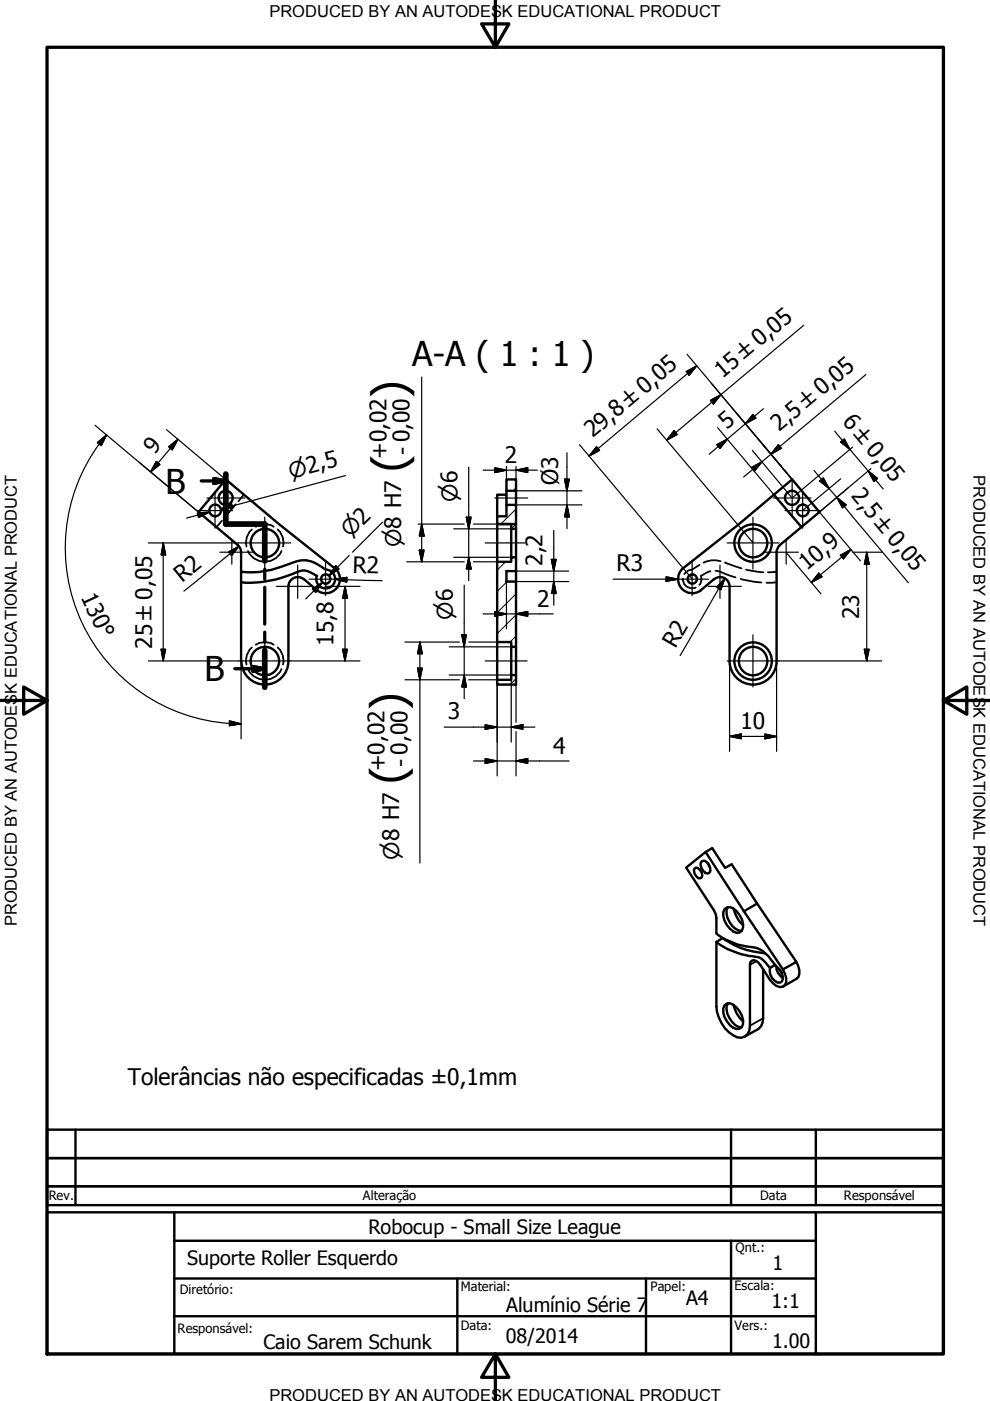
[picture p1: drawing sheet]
<svg xmlns="http://www.w3.org/2000/svg" width="210mm" height="297mm" viewBox="0 0 210 297" stroke-linecap="round" stroke-linejoin="round" font-family="sans-serif">
<!-- layer: Visible (ISO) -->
<g fill="none" stroke="#000" stroke-width=".51">
<path d="M50.4 115.6l.6 .8 .1 .7v23M50.4 115.6l-8.3-7 5.8-7 11.5 9.7 11.7 9.3M105.4 111.1h3v1h1M105.4 111.1v8M107.4 107h2v4.1h-4v-1.6h2zM107.4 101.6h2v2.5h-2zM107.4 104.9h-2v4.6M107.4 104.1v2.9M108.4 112.1v6.1M109.4 104.1v2.9M109.4 111.1v7.1M164.1 104.9l3.9-3.3 5.7 7-3.8 3.1"/>
<path d="M164.1 104.9l-7.6 6.4-11.8 9.3M164.1 104.9l5.8 6.8M165.4 115.6l-.5 .5-.2 1v23a5 5 0 0 1-5 5 5 5 0 0 1-5-4.9v-15.9M169.9 111.7l-4.5 3.9M61.2 124.3v15.9a5 5 0 0 1-5 4.9 5 5 0 0 1-5-4.9M61.2 124.4a2 2 0 0 1 1.1-1.9 2 2 0 0 1 2.1 .3l2.8 2.3M67.2 122.1l-1.7-.9a2.73 2.73 0 0 0-2.6 .1 23.7 23.7 0 0 1-11.5 2.2l-.3-.1M69 120.8l-.8-.6a6 6 0 0 0-6.2-.9 21.8 21.8 0 0 1-9.5 2l-1.4-.1M69.1 120.8a2 2 0 0 1 1.9 2.2 2 2 0 0 1-2.4 1.7 2 2 0 0 1-1.4-2.6M71.1 120.5a3 3 0 0 1 .3 4.2 3 3 0 0 1-4.2 .4M105.4 136.1v8M108.4 137.1v6"/>
<path d="M109.4 121.1v-2.9h-1v.9h-3v17h3v1h1v-13.8M109.4 121.1h-2v2.2h2M109.4 121.1v2.2M109.4 137.1v6M144.8 120.5a3 3 0 0 0-.3 4.2 3 3 0 0 0 4.1 .4M154.7 124.4a2 2 0 0 0-1.2-1.9 2 2 0 0 0-2.1 .3l-2.8 2.3M105.4 144.1h3v-1h1v2h-4zM147.3 184.1l.3-.2a1.7 1.7 0 0 1 1.2 2.1l-.3 .2a1.6 1.6 0 0 1-1.2-2.1zM148.6 182.9l.3-.4a1.69 1.69 0 0 1 1.7 2.1l-.2 .4-.3 .2a2.02 2.02 0 0 1-1.5-2.3zM149.6 180.6l1.4-.8 2.7 4.2 1.4-.8M150.1 183l.5 .9M151.9 199.7v13.7a7.8 7.8 0 0 0 4.4 6.5 2.15 2.15 0 0 0 2.7-2.4v-12.9l.1-.5 .3-.4a1.64 1.64 0 0 1 1.9 1l2 3.1a2.62 2.62 0 0 0 2.6 1.4 1.95 1.95 0 0 0 .5-2.7l-.4-1-8.3-12.3-8.1-12.6-4.1 3.3 5.9 9.1 .4 .9 .1 4a14 14 0 0 0 8.4 3.1 9.4 9.4 0 0 1 4.3 3.9 2.87 2.87 0 0 1 1.2 3.2l-.4 .2a2.38 2.38 0 0 1-2.2-2.4l.1-.7"/>
<path d="M153.3 198.9l-1.4 .8 .1 .1a15.3 15.3 0 0 0 7.6 2.9 3.6 3.6 0 0 1 3.2 1.9l.5 .6M153.4 198.9a16 16 0 0 0 8.7 3.2l.3 .1M153.6 192.8a1.63 1.63 0 0 1 2.5 .4 3.9 3.9 0 0 1 1.2 4.1l-.5 .4a2.76 2.76 0 0 1-2.7-1.6 3.2 3.2 0 0 1-.5-3.3zM154.4 192.3a2.97 2.97 0 0 0 .3 3.2 3 3 0 0 0 2.6 1.8M153.6 213.2l.5-.4a2.76 2.76 0 0 1 2.7 1.6 3.2 3.2 0 0 1 .5 3.3 1.63 1.63 0 0 1-2.6-.4 3.9 3.9 0 0 1-1.1-4.1zM154.4 212.7a2.97 2.97 0 0 0 .3 3.2 2.98 2.98 0 0 0 2.6 1.9M164.3 204.6l-1 .6M164.6 204.9a3 3 0 0 0 1.4 2.5M165.3 205.6l.5 .8"/>
<circle cx="45.6" cy="108.2" r="1.24"/>
<circle cx="47.8" cy="105.6" r="1.49"/>
<circle cx="56.2" cy="115.1" r="3"/>
<circle cx="159.7" cy="115.1" r="4"/>
<circle cx="159.7" cy="115.1" r="3"/>
<circle cx="167.9" cy="105.6" r="1.49"/>
<circle cx="170.2" cy="108.2" r="1.24"/>
<circle cx="69.1" cy="122.8" r=".98"/>
<circle cx="146.8" cy="122.8" r=".98"/>
<circle cx="56.2" cy="140.2" r="3"/>
<circle cx="159.7" cy="140.2" r="4"/>
<circle cx="159.7" cy="140.2" r="3"/>
</g>
<!-- layer: Hidden (ISO) -->
<g fill="none" stroke="#000" stroke-width=".38">
<path d="M47.1 110.4l-1.2 1.3M50 106.9l-2.4 2.8M51.7 104.9l-1.2 1.4M52.6 116.8a3.7 3.7 0 0 0 3 2.2M53.4 112.3a3.6 3.6 0 0 0-1.1 3.6M54.2 111.7a3.5 3.5 0 0 1 3.8 0M58.9 112.3a3.6 3.6 0 0 1 1.1 3.6M59.7 116.8a3.7 3.7 0 0 1-3.1 2.2M148.3 119.7l-1.6 1.1-.8 .2-.8 .7M152.8 119a4.8 4.8 0 0 0-3.6 .3M153.7 119.2l3.5 1.3M53.4 137.3a3.6 3.6 0 0 0-1.1 3.6"/>
<path d="M54.2 136.7a3.5 3.5 0 0 1 3.8 0M58.9 137.3a3.6 3.6 0 0 1 1.1 3.6M144.8 122.7a1.95 1.95 0 0 0 2.7 1.9M150.6 121.1l-1.9 1v.8l-.2 .8-.2 .3M151.7 121l4.3 1.4M157 122.7l3 .7 1.4 .1M158.2 120.8l3.7 .5M164.7 123.4l-.1 .1-2.1 .1M164.7 121.2l-1.9 .1M52.6 141.8a3.7 3.7 0 0 0 3 2.3M59.7 141.8a3.7 3.7 0 0 1-3.1 2.3"/>
</g>
<!-- layer: Visible Narrow (ISO) -->
<path d="M160.4 203.8l-1.4 .8M161.8 215.9l-2.8 1.6" fill="none" stroke="#000" stroke-width=".38"/>
<path d="M155.1 183.2l5.4 8.4M155.5 192.6a7 7 0 0 0 2 3.5M157.7 193.2l2.8-1.6 8.3 12.3-2.8 1.6M155.5 213a6.8 6.8 0 0 0 2 3.6M161.8 205.5v10.4l-.1 .9-.3 .8-.6 .6-2.9 1.6M168.8 203.9a3.4 3.4 0 0 1 .5 3.2l-.4 .4-2.8 1.7" fill="none" stroke="#000" stroke-width=".51"/>
<!-- layer: Section Line (ISO) -->
<path d="M42.7 102h5.2M45.3 101.5l2.6 .5-2.6 .5zM47.9 100.5v10.6h8.2v7.8M56.1 120.7v2.1M56.1 124.5v7.8M56.1 134v2.2M56.1 137.9v7.8M49.8 141.8h6.3M53.7 141.3l2.4 .5-2.4 .5z" fill="none" stroke="#000" stroke-width=".7"/>
<path d="M47.9 100.5v10.6h8.2v7.8M56.1 137.9v7.8" fill="none" stroke="#000" stroke-width="1.2"/>
<path d="M45.3 102.5l2.6-.5zM45.3 101.5l2.6 .5-2.6 .5zM53.7 142.3l2.4-.5zM53.7 141.3l2.4 .5-2.4 .5z" fill="#000" stroke="#000" stroke-width=".7"/>
<!-- layer: Border (ISO) -->
<path d="M10 10h190v277.1h-190zM105 0v10l-2.9-4.9h5.8l-2.9 4.9M0 148.5h10l-5-2.8v5.7l5-2.9M200 148.5l5 2.9v-5.7l-5 2.8h10M105 287.1l2.9 4.9h-5.8l2.9-4.9v9.9" fill="none" stroke="#000" stroke-width=".7"/>
<!-- layer: Title (ISO) -->
<path d="M10 239.5h190v6h-190zM16 239.5v16M155 239.5v16M173 239.5v16M10 245.5h190v6h-190zM10 251.5h190v4h-190zM37 263.1h136M137 271.1v16" fill="none" stroke="#000" stroke-width=".51"/>
<!-- layer: Title (ANSI) -->
<path d="M10 257h190v30.1h-190zM37 257v30.1M173 257v30.1M37 279.1h136M37 271.1h136M97 271.1v16M155 263.1v24" fill="none" stroke="#000" stroke-width=".51"/>
<!-- layer: Hatch (ISO) -->
<path d="M107.2 119.1l-1.8 1.8M109.4 107.9l-3.2 3.2M109.4 103.4l-.6 .7M109.4 111.1l-1 1M107.5 123.3l-2.1 2.1M109.4 134.9l-1.3 1.2M109.4 130.4l-4 4M109.4 125.9l-4 4M109.4 143.9l-1.3 1.2" fill="none" stroke="#000" stroke-width=".21"/>
<!-- layer: Center Mark (ISO) -->
<g fill="none" stroke="#000" stroke-width=".25">
<path d="M41.8 108.3h7.5M43.9 105.6h8M45.6 104.5v7.5M46.6 117.1h7.1M47.9 101.6v8M49.1 114.6v5M50.6 115.1h11.1M56.1 109.7v10.9M63.1 119.8v7.1M69 119.2v7.1M146.7 119.2v7.1M152.7 119.8v7.1"/>
<path d="M154.2 115.1h11M159.6 109.7v10.9M162.2 117.1h7M164 105.6h8M166.4 108.3h7.5M166.7 114.6v5M168 101.6v8M170.2 104.5v7.5M56.1 134.6v11.1M58.6 124.3h7.1M65.5 122.8h7.1M143.3 122.8h6.9"/>
<path d="M150.2 124.3h7M159.6 134.6v11.1M50.6 140.1h11.1M154.2 140.1h11"/>
</g>
<!-- layer: Dimension (ISO) -->
<g fill="none" stroke="#000" stroke-width=".25">
<path d="M89.4 79.9v39.2M145.5 78.8l2.2-1.2-1.6 2zM145.7 75.1l22.2 26.5-6.5-7.8M147.7 77.6l-22.8 19.1M170.4 68.9l-29 24.4M183.6 79.4l-25.9 21.7M20.1 90.2l21.7 18.2-12.3-10.4M20.6 93.8l2-1.6-1.1 2.3zM22.6 92.2a37.3 37.3 0 0 0-5.8 38.6 37.3 37.3 0 0 0 31.8 22.6M33.1 97.8l.8 .7-2 1.6zM35.3 91.1l12.5 10.5M35.8 94.7l1.9-1.6-1.2 2.3z"/>
<path d="M37.7 93.1l-5.8 7M99.4 99v24.1M102.4 99.7h11.5M104.9 99.2l2.5 .5-2.5 .5zM107.4 98.9v2.7M109.4 99.7l2.5-.5v1zM109.4 98.9v2.7M120.2 96v16.1M122.9 94.3l23.8 28.4M126.5 94.7l.6 .8-2.2 1.2zM139.3 90.9l20.3 24.1M142.9 91.3l.7 .8-2.2 1.2z"/>
<path d="M150.6 84.9l2.2-1.2-1.5 1.9zM152 94.3l2.2-1.2-1.5 1.9zM152.1 90.7l12 14.2M159.3 99.1l2.2-1.2-1.5 2zM159.5 95.5l8.3 10M159.6 87.9l.7 .7-2.2 1.2zM161.9 86.7l-11.5 9.6M165 94.3l.7 .7-2.3 1.3zM172.6 99.7l20 23.9M177 91.4l10.3 12.3M178.2 93.7l.8-.6 1.2 2.2zM180.8 94.8l-12.7 10.7"/>
<path d="M184.1 99.9l2 1.6-.8 .6zM184.7 99.4l-11 9.2 8.7 10.3M31.4 115.1h17.6M34.6 115.1l.5 2.6h-.9zM34.6 115.1v25M41.8 108.8l2.6-.2-2.3 1.1zM44.4 108.6l-4.8 1.2M46.8 107.9l2.3-1.1 .2 .9zM48.5 117l2.2-1.2-1.6 2zM49.2 115.1h1.4M50.7 115.8l-11.7 9.5M71.2 119.9l.7 .7-2.1 1.4z"/>
<path d="M73.3 100.8l-26.5 7.1 2.4-.6M74 117.8l-4.2 4.2M81.1 110.7l-6.4 6.4M86.2 119.1h12.2M88.6 111.1h9.8M88.9 116.6h1l-.5 2.5zM89.4 111.1l.5 2.6h-1zM96.2 112.1h13.2M96.2 118.2h13.2M98.9 109.7h1l-.5 2.4zM99.4 118.2l.5 2.4h-1zM100.4 119.1h5"/>
<path d="M100.4 111.1h5M109.4 104.1h14M109.4 107h14M116.9 118.6h1l-.5 2.5zM117.4 112.4v15.9M119.7 101.6h1l-.5 2.5zM120.2 107l.5 2.6h-1zM166.8 117.2l7.3 8.7M169.2 117.1h.1M173.8 102l.8-.7 1.2 2.3zM177.4 105.5l2 1.5-.8 .7zM178.2 117.7l2.2-1.2-1.6 2z"/>
<path d="M178.2 101.5l-7.9 6.6M180.4 116.5l-8.4 7M180.8 117.1h6.1M183.8 117.1l.5 2.5h-1zM183.8 117.1v23M34.2 137.7h.9l-.5 2.4zM65.7 124.3h.4M66.2 124.9l2.1-1.4-1.4 2.1zM68.3 123.5l-3.5 3.5M68.9 124.3h.1M69.2 124.3h7.1M71.1 122.8l2.4-.4v1z"/>
<path d="M71.1 122.8l9.9 .3M72.6 137.7h1.1l-.5 2.4zM73.2 124.3l.5 2.6h-1.1zM73.2 124.3v15.8M85.9 136.1h11.5M89 136.1l.5 2.5h-1zM89 136.1v46.9M95.2 137.1h13.2M97.9 134.6h1l-.5 2.5zM98.4 124.1v24M99.4 136.1h6M102.4 130.2h14.9"/>
<path d="M104.9 129.7l2.5 .5-2.5 .5zM107.4 121.1h13.2M109.4 130.2l2.5-.5v1zM109.4 123.3v10M117.2 124.3l.2-1 .5 2.5h-.6M120.6 123.3h-13.2v10M130 122.8h13.8M141.2 122.3l2.6 .5-2.6 .4zM153.7 122.6l-.9 2.4-.8-.5zM153.7 122.6l-9.5 16.4M173.6 121.5l.7 .8-2.3 1.2zM183.3 137.7h1l-.5 2.4z"/>
<path d="M31.4 140.1h19.2M48.6 152.8l2.5 .7-2.5 .3zM48.6 153.3l2.5 .2M51.1 140.3v16.3M61.7 140.1h14.6M85.9 144.1h11.5M88.5 141.7h1l-.5 2.4zM94.2 154.2h19.2M95.2 143.1h13.2v14.2M98.4 143.1l.5 2.6h-1zM99.4 144.1h6v20.4M102.9 153.7l2.5 .5-2.5 .4z"/>
<path d="M108.4 154.2l2.5-.5v.9zM109.4 143.1v10M109.4 155.1v9.4M154.7 156.1l2.5-.5v1zM154.7 156.1h10M154.7 140.3v19M162.2 155.6l2.5 .5-2.5 .5zM164.7 140.3v19M165.2 140.1h21.7M100.4 161.3h20.2M102.9 160.8l2.5 .5-2.5 .5zM109.4 161.3l2.5-.5v1z"/>
</g>
<g fill="#000" stroke="#000" stroke-width=".25">
<path d="M147.7 77.6l-1.6 2zM145.5 78.8l2.2-1.2-1.6 2zM22.6 92.2l-1.1 2.3zM20.6 93.8l2-1.6-1.1 2.3zM33.1 97.8l-1.2 2.3zM33.1 97.8l.8 .7-2 1.6zM37.7 93.1l-1.2 2.3zM35.8 94.7l1.9-1.6-1.2 2.3zM109.4 99.7l2.5-.5zM109.4 99.7l2.5-.5v1zM126.5 94.7l-1.6 2zM126.5 94.7l.6 .8-2.2 1.2z"/>
<path d="M142.9 91.3l-1.5 2zM142.9 91.3l.7 .8-2.2 1.2zM152.8 83.7l-1.5 1.9zM150.6 84.9l2.2-1.2-1.5 1.9zM154.2 93.1l-1.5 1.9zM152 94.3l2.2-1.2-1.5 1.9zM159.6 87.9l-1.5 1.9zM159.6 87.9l.7 .7-2.2 1.2zM161.5 97.9l-1.5 2zM159.3 99.1l2.2-1.2-1.5 2zM165 94.3l-1.6 2zM165 94.3l.7 .7-2.3 1.3z"/>
<path d="M178.2 93.7l2 1.6zM178.2 93.7l.8-.6 1.2 2.2zM34.6 115.1l.5 2.6zM34.6 115.1l.5 2.6h-.9zM42.1 109.7l2.3-1.1zM41.8 108.8l2.6-.2-2.3 1.1zM50.7 115.8l-1.6 2zM48.5 117l2.2-1.2-1.6 2zM46.8 107.9l2.3-1.1zM46.8 107.9l2.3-1.1 .2 .9zM71.2 119.9l-1.4 2.1zM71.2 119.9l.7 .7-2.1 1.4z"/>
<path d="M88.9 116.6l.5 2.5zM88.9 116.6h1l-.5 2.5zM89.4 111.1l.5 2.6zM89.4 111.1l.5 2.6h-1zM98.9 109.7l.5 2.4zM98.9 109.7h1l-.5 2.4zM104.9 100.2l2.5-.5zM104.9 99.2l2.5 .5-2.5 .5zM116.9 118.6l.5 2.5zM116.9 118.6h1l-.5 2.5zM119.7 101.6l.5 2.5zM119.7 101.6h1l-.5 2.5z"/>
<path d="M120.2 107l.5 2.6zM120.2 107l.5 2.6h-1zM173.8 102l2 1.6zM173.8 102l.8-.7 1.2 2.3zM180.4 116.5l-1.6 2zM178.2 117.7l2.2-1.2-1.6 2zM177.4 105.5l2 1.5zM177.4 105.5l2 1.5-.8 .7zM183.8 117.1l.5 2.5zM183.8 117.1l.5 2.5h-1zM184.1 99.9l2 1.6zM184.1 99.9l2 1.6-.8 .6z"/>
<path d="M34.2 137.7l.4 2.4zM34.2 137.7h.9l-.5 2.4zM68.3 123.5l-1.4 2.1zM66.2 124.9l2.1-1.4-1.4 2.1zM72.6 137.7l.6 2.4zM72.6 137.7h1.1l-.5 2.4zM71.1 122.8l2.4-.4zM71.1 122.8l2.4-.4v1zM73.2 124.3l.5 2.6zM73.2 124.3l.5 2.6h-1.1zM89 136.1l.5 2.5zM89 136.1l.5 2.5h-1z"/>
<path d="M97.9 134.6l.5 2.5zM97.9 134.6h1l-.5 2.5zM99.4 118.2l.5 2.4zM99.4 118.2l.5 2.4h-1zM104.9 130.7l2.5-.5zM104.9 129.7l2.5 .5-2.5 .5zM109.4 130.2l2.5-.5zM109.4 130.2l2.5-.5v1zM117.4 123.3l.5 2.5zM117.4 123.3l.5 2.5h-1zM141.2 123.2l2.6-.4zM141.2 122.3l2.6 .5-2.6 .4z"/>
<path d="M153.7 122.6l-.9 2.4zM153.7 122.6l-.9 2.4-.8-.5zM173.6 121.5l-1.6 2zM173.6 121.5l.7 .8-2.3 1.2zM183.3 137.7l.5 2.4zM183.3 137.7h1l-.5 2.4zM48.6 153.8l2.5-.3zM48.6 152.8l2.5 .7-2.5 .3zM88.5 141.7l.5 2.4zM88.5 141.7h1l-.5 2.4zM98.4 143.1l.5 2.6zM98.4 143.1l.5 2.6h-1z"/>
<path d="M102.9 154.6l2.5-.4zM102.9 153.7l2.5 .5-2.5 .4zM108.4 154.2l2.5-.5zM108.4 154.2l2.5-.5v.9zM154.7 156.1l2.5-.5zM154.7 156.1l2.5-.5v1zM162.2 156.6l2.5-.5zM162.2 155.6l2.5 .5-2.5 .5zM102.9 161.8l2.5-.5zM102.9 160.8l2.5 .5-2.5 .5zM109.4 161.3l2.5-.5zM109.4 161.3l2.5-.5v1z"/>
</g>
<!-- layer: Centerline (ISO) -->
<path d="M102.9 115.1h8.5M104.9 105.6h7M102.9 140.1h8.9" fill="none" stroke="#000" stroke-width=".25"/>
<g font-size="9.7">
<text x="85.9" y="84.4" transform="rotate(-90 85.9 84.4)">)</text>
<text x="85.9" y="100.1" transform="rotate(-90 85.9 100.1)">(</text>
<text x="85.6" y="150.6" transform="rotate(-90 85.6 150.6)">)</text>
<text x="85.6" y="166.3" transform="rotate(-90 85.6 166.3)">(</text>
</g>
<g font-size="7.2">
<text x="87.4" y="77.6">A-A ( 1 : 1 )</text>
<text x="35.1" y="104.6">B</text>
<text x="43.4" y="144.4">B</text>
</g>
<g font-size="4.8">
<text x="153.2" y="80.2" transform="rotate(-40 153.2 80.2)">15 ±0,05</text>
<text x="178.5" y="89.5" transform="rotate(50 178.5 89.5)">6 ±0,05</text>
<text x="125.7" y="92.9" transform="rotate(-40 125.7 92.9)">29,8 ±0,05</text>
<text x="154.1" y="91.1" transform="rotate(-40 154.1 91.1)">5</text>
<text x="165.2" y="91.7" transform="rotate(-40 165.2 91.7)">2,5 ±0,05</text>
<text x="32.8" y="96.6" transform="rotate(-50 32.8 96.6)">9</text>
<text x="82.1" y="97.3" transform="rotate(-90 82.1 97.3)">+0,02</text>
<text x="87" y="96.4" transform="rotate(-90 87 96.4)">- 0,00</text>
<text x="107.1" y="98.2">2</text>
<text x="118.4" y="102.8" transform="rotate(-90 118.4 102.8)">Ø3</text>
<text x="180.3" y="105.2" transform="rotate(50 180.3 105.2)">2,5 ±0,05</text>
<text x="115" y="119.9" transform="rotate(-90 115 119.9)">2,2</text>
<text x="38.6" y="123.7" transform="rotate(-39 38.6 123.7)">R2</text>
<text x="74.7" y="121.4" transform="rotate(2 74.7 121.4)">R2</text>
<text x="130.7" y="121.1">R3</text>
<text x="171.1" y="121.1" transform="rotate(-40 171.1 121.1)">10,9</text>
<text x="17.1" y="126.5" transform="rotate(65 17.1 126.5)">130°</text>
<text x="113.9" y="128.6">2</text>
<text x="182.2" y="131.2" transform="rotate(-90 182.2 131.2)">23</text>
<text x="32.3" y="137.5" transform="rotate(-90 32.3 137.5)">25 ±0,05</text>
<text x="70.7" y="136.9" transform="rotate(-90 70.7 136.9)">15,8</text>
<text x="143.3" y="137.6" transform="rotate(-60 143.3 137.6)">R2</text>
<text x="94.9" y="152.5">3</text>
<text x="157" y="154.5">10</text>
<text x="117.3" y="159.8">4</text>
<text x="81.7" y="163.5" transform="rotate(-90 81.7 163.5)">+0,02</text>
<text x="86.6" y="162.6" transform="rotate(-90 86.6 162.6)">- 0,00</text>
<text x="27.1" y="230">Tolerâncias não especificadas ±0,1mm</text>
</g>
<g font-size="4.6">
<text x="61.7" y="101.5" transform="rotate(-15 61.7 101.5)">⌀2,5</text>
<text x="97" y="106.3" transform="rotate(-90 97 106.3)">⌀6</text>
<text x="74.2" y="114.2" transform="rotate(-45 74.2 114.2)">⌀2</text>
<text x="85" y="116" transform="rotate(-90 85 116)">⌀8 H7</text>
<text x="96" y="131.4" transform="rotate(-90 96 131.4)">⌀6</text>
<text x="84.6" y="182.2" transform="rotate(-90 84.6 182.2)">⌀8 H7</text>
</g>
<g font-size="4.2">
<text x="78.1" y="261.5">Robocup - Small Size League</text>
<text x="39.7" y="268.2">Suporte Roller Esquerdo</text>
<text x="163.8" y="269.2">1</text>
<text x="107.3" y="278.2">Alumínio Série 7</text>
<text x="145.5" y="276.7">A4</text>
<text x="163.6" y="277.2">1:1</text>
<text x="55.9" y="286.1">Caio Sarem Schunk</text>
<text x="107.3" y="284.7">08/2014</text>
<text x="163.7" y="285.9">1.00</text>
</g>
<g font-size="3.5">
<text x="57.1" y="3.6">PRODUCED BY AN AUTODESK EDUCATIONAL PRODUCT</text>
<text x="206.4" y="100.7" transform="rotate(90 206.4 100.7)">PRODUCED BY AN AUTODESK EDUCATIONAL PRODUCT</text>
<text x="3.6" y="196.4" transform="rotate(-90 3.6 196.4)">PRODUCED BY AN AUTODESK EDUCATIONAL PRODUCT</text>
<text x="57.1" y="297">PRODUCED BY AN AUTODESK EDUCATIONAL PRODUCT</text>
</g>
<g font-size="2.7">
<text x="10.4" y="254.5">Rev.</text>
<text x="77" y="254.5">Alteração</text>
<text x="161.2" y="254.5">Data</text>
<text x="178.9" y="254.4">Responsável</text>
<text x="156" y="265.4">Qnt.:</text>
<text x="38.1" y="274.4">Diretório:</text>
<text x="97.7" y="273.7">Material:</text>
<text x="137.9" y="273.8">Papel:</text>
<text x="155.7" y="273.6">Escala:</text>
<text x="97.7" y="282">Data:</text>
<text x="155.7" y="282">Vers.:</text>
<text x="37.7" y="282.6">Responsável:</text>
</g>
</svg>
